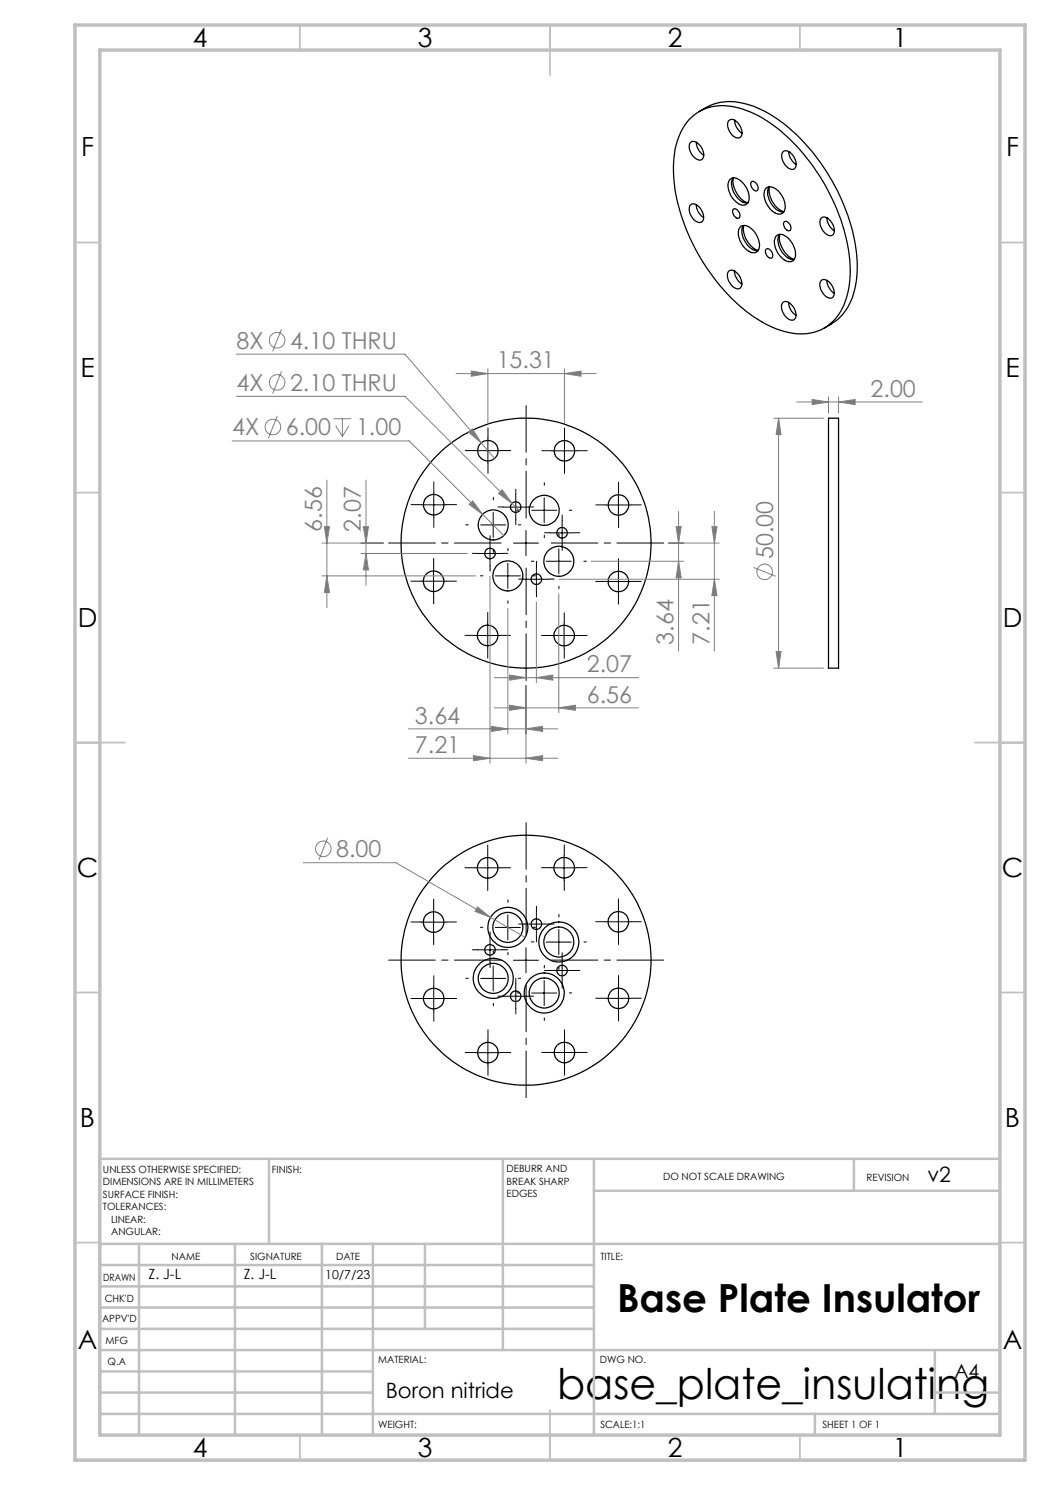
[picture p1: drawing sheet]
<svg xmlns="http://www.w3.org/2000/svg" width="210mm" height="297mm" viewBox="0 0 210 297" stroke-linecap="round" stroke-linejoin="round" font-family="sans-serif">
<g fill="none" stroke="#000" stroke-width=".25">
<path d="M137.7 24a9.5 9.5 0 0 1 10-2.4 25.9 25.9 0 0 1 12.2 8.3 39.6 39.6 0 0 1 10.1 23.8 14.8 14.8 0 0 1-3 10.2 9.5 9.5 0 0 1-10 2.4 28.1 28.1 0 0 1-14.3-10.8 38.5 38.5 0 0 1-8-21.3 14.8 14.8 0 0 1 3-10.2zM138.1 28.5a1.13 1.13 0 0 1 1.6 .3 2.45 2.45 0 0 1 .8 3 1.52 1.52 0 0 1-2.1-.8 2.23 2.23 0 0 1-.3-2.5zM139.3 28.5a3.3 3.3 0 0 0 1.5 2.5M139.8 22.3a11.2 11.2 0 0 1 10.9-1.1 31.3 31.3 0 0 1 13.9 12.1 36.7 36.7 0 0 1 6.8 21.4 12.3 12.3 0 0 1-4.5 9.6l-2 1.3M145.8 24.1a1.42 1.42 0 0 1 2 .8 2.05 2.05 0 0 1 .2 2.6 1.92 1.92 0 0 1-2.2-1.4 1.82 1.82 0 0 1 0-2zM146 35.9a1.68 1.68 0 0 1 2.4 .5 3.8 3.8 0 0 1 1.1 4.2 1.62 1.62 0 0 1-2.3-.2 3.9 3.9 0 0 1-1.4-4.3zM146.6 35.6a3.4 3.4 0 0 0 .8 3.8 2.64 2.64 0 0 0 2.1 1.2M146.7 35.6a4.9 4.9 0 0 0 2.2 4.7l.7 .2M146.9 24.1a3.2 3.2 0 0 0 1.5 2.5M150.3 36.4a1.04 1.04 0 0 1 1.3 1.1 .55 .55 0 0 1-.3 .7 .55 .55 0 0 1-.7-.4 1.22 1.22 0 0 1-.3-1.4zM153.2 37.7a1.8 1.8 0 0 1 2.4 .4 3.8 3.8 0 0 1 1.1 4.3 1.57 1.57 0 0 1-2.3-.2 4.1 4.1 0 0 1-1.4-4.3zM153.8 37.4a4 4 0 0 0 2.4 5h.5"/>
<path d="M153.9 37.4a4.7 4.7 0 0 0 2.9 4.9M156.6 30.4a1.25 1.25 0 0 1 1.8 .5 2.37 2.37 0 0 1 .6 2.8 1.52 1.52 0 0 1-2.1-.8 2.23 2.23 0 0 1-.3-2.5zM157.8 30.3a3.2 3.2 0 0 0 1.4 2.6M138.1 41a1.42 1.42 0 0 1 2 .8 1.98 1.98 0 0 1 .2 2.6 2.15 2.15 0 0 1-2.3-1.8l-.2-.8zM139.2 41a3.3 3.3 0 0 0 1.5 2.5M145.7 54.3a1.13 1.13 0 0 1 1.7 .3 2.45 2.45 0 0 1 .7 3 1.48 1.48 0 0 1-2-.8 2.16 2.16 0 0 1-.4-2.5zM146.6 41.9a.86 .86 0 0 1 1.3 .7 .63 .63 0 0 1 .1 .7 .63 .63 0 0 1-.6 .3 1.37 1.37 0 0 1-.8-1.7zM146.9 54.2a3.3 3.3 0 0 0 1.5 2.6M148 45.4a1.71 1.71 0 0 1 2.5 .5 3.8 3.8 0 0 1 1.1 4.3 1.58 1.58 0 0 1-2.3-.3 4 4 0 0 1-1.4-4.3zM148.7 45.1a4 4 0 0 0 1.8 4.8l1.1 .3M148.8 45.1a4.7 4.7 0 0 0 2.8 5M153.2 49.8a1.15 1.15 0 0 1 1.3 1.5 .55 .55 0 0 1-.5 .4 .55 .55 0 0 1-.5-.4 1.27 1.27 0 0 1-.3-1.5z"/>
<path d="M155.3 47.2a1.68 1.68 0 0 1 2.4 .5 3.8 3.8 0 0 1 1.1 4.2 1.57 1.57 0 0 1-2.3-.2 4 4 0 0 1-1.4-4.3zM155.9 46.9a3.4 3.4 0 0 0 .8 3.8 2.64 2.64 0 0 0 2.1 1.2M156 46.9a4.6 4.6 0 0 0 1.9 4.5l1 .5M156.8 44.4a1.15 1.15 0 0 1 1.4 1.5 .55 .55 0 0 1-.6 .3 .55 .55 0 0 1-.5-.4 1.27 1.27 0 0 1-.3-1.4zM164.3 43.6a1.48 1.48 0 0 1 2 .8 1.98 1.98 0 0 1 .1 2.7 2.09 2.09 0 0 1-2.3-1.8l-.1-.9zM164.3 56.1a1.43 1.43 0 0 1 2 .8 2.1 2.1 0 0 1 .1 2.6 1.91 1.91 0 0 1-2.1-1.4 1.77 1.77 0 0 1 0-2zM165.4 43.6a3.2 3.2 0 0 0 1.5 2.5M165.4 56.1a3.2 3.2 0 0 0 1.5 2.5M156.6 60.5a1.52 1.52 0 0 1 2 .8 2.1 2.1 0 0 1 .2 2.7 1.96 1.96 0 0 1-2.2-1.5 1.84 1.84 0 0 1 0-2zM157.7 60.5a3.2 3.2 0 0 0 1.5 2.5M165.7 83.6h2v50h-2z"/>
<circle cx="97.6" cy="90.1" r="2.05"/>
<circle cx="112.9" cy="90.2" r="2.05"/>
<circle cx="86.7" cy="116.3" r="2.06"/>
<circle cx="86.7" cy="100.9" r="2.06"/>
<circle cx="98" cy="110.7" r="1.06"/>
<circle cx="98.7" cy="105" r="2.99"/>
<circle cx="101.6" cy="115.2" r="3"/>
<circle cx="103.1" cy="101.4" r="1.05"/>
<circle cx="105.2" cy="108.6" r="25"/>
<circle cx="107.3" cy="115.8" r="1.04"/>
<circle cx="108.9" cy="102.1" r="2.99"/>
<circle cx="111.8" cy="112.2" r="3"/>
<circle cx="112.4" cy="106.6" r="1.04"/>
<circle cx="123.7" cy="116.3" r="2.04"/>
<circle cx="123.7" cy="101" r="2.05"/>
<circle cx="97.5" cy="127.1" r="2.04"/>
<circle cx="112.8" cy="127.1" r="2.06"/>
<circle cx="97.5" cy="173.6" r="2.04"/>
<circle cx="112.8" cy="173.5" r="2.06"/>
<circle cx="86.7" cy="184.4" r="2.06"/>
<circle cx="86.7" cy="199.7" r="2.06"/>
<circle cx="98" cy="190" r="1.06"/>
<circle cx="98.6" cy="195.7" r="2.99"/>
<circle cx="98.7" cy="195.7" r="4"/>
<circle cx="101.6" cy="185.5" r="4"/>
<circle cx="101.6" cy="185.5" r="2.99"/>
<circle cx="103.1" cy="199.2" r="1.05"/>
<circle cx="105.2" cy="192" r="25"/>
<circle cx="107.3" cy="184.8" r="1.04"/>
<circle cx="108.8" cy="198.6" r="2.99"/>
<circle cx="108.8" cy="198.6" r="4"/>
<circle cx="111.8" cy="188.4" r="4"/>
<circle cx="111.8" cy="188.4" r="2.99"/>
<circle cx="112.4" cy="194.1" r="1.04"/>
<circle cx="123.7" cy="184.4" r="2.04"/>
<circle cx="123.7" cy="199.7" r="2.05"/>
<circle cx="97.6" cy="210.5" r="2.05"/>
<circle cx="112.9" cy="210.5" r="2.05"/>
</g>
<g fill="none" stroke="#808080" stroke-width=".2">
<path d="M47.3 70.8h33.7l17.9 20.9M47.3 79.3h33.7l21.4 21.4M56.3 65.8l-1.8 4.5M56.3 74.3l-1.8 4.4M91.2 74.7h28M94.3 74.2l3.3 .5-3.3 .5zM97.6 73.7v10.9M112.9 74.7l3.3-.5v1zM112.9 73.7v10.9M162.4 79.9l3.3 .5-3.3 .5zM165.7 79.4v3.2M167.7 79.4v3.2"/>
<path d="M46.4 88.2h35.4l14.7 14.7M55.5 83.2l-1.8 4.4M65.4 96v25.5M66.7 83.7h3.5M67.1 85.2l1.4 2.1M68.5 83.7v3.6M69.8 85.2l-1.3 2.1M73.2 96v21M93.7 86.4l.8-.6 1.7 2.8zM100.4 98l2 2.7-2.7-2zM154.7 83.6h10M155.7 83.6v50"/>
<path d="M155.7 83.6l.5 3.3h-1zM159.3 80.4h25.2M167.7 80.4l3.3-.5v1zM64.4 108.6h12.3M64.4 115.2h30.7M64.9 105.3h1l-.5 3.3zM65.4 115.2l.5 3.3h-1zM72.2 110.7h21.3M72.7 105.3h1l-.5 3.3zM73.2 110.7l.5 3.3h-1zM93.8 100.9l.7-.7 2 2.7zM96.5 102.9l4.3 4.2"/>
<path d="M98 115.2v37.4M102.4 100.7l1.5 1.5M111.8 118.8v23.8M111.8 115.8h32.1M118.3 112.3h18.4M133.7 108.6h10.2M135.2 105.3h1l-.5 3.3zM135.7 112.3l.5 3.3h-1zM135.7 102.3v27.9M142.4 105.3h1l-.5 3.3zM142.9 102.3v27.9M142.9 115.8l.5 3.3h-1z"/>
<path d="M150.7 113.5l4.5 1.7M98.8 135.5h28.9M101.6 121.7v25.1M101.9 135l3.3 .5-3.3 .5zM105.2 137.1v15.5M107.3 135.5l3.3-.5v1zM107.3 120.4v16.1M154.7 133.6h10M155.2 130.3h1l-.5 3.3zM81.7 145.8h29.8M81.7 151.7h29.8M94.7 151.1l3.3 .6-3.3 .4z"/>
<path d="M98.3 145.3l3.3 .5-3.3 .5zM98.8 141.6h28.9M101.9 141l3.3 .6-3.3 .5zM105.2 145.8l3.3-.5v1zM105.2 151.7l3.3-.6v1zM111.8 141.6l3.3-.6v1.1zM60.7 172.5h18.5l18.9 11M65.5 167.5l-1.7 4.5M95.5 181.4l2.6 2.1-3.1-1.2zM98.1 183.5l6.9 4"/>
<circle cx="55.4" cy="76.5" r="1.56"/>
<circle cx="55.4" cy="68.1" r="1.56"/>
<circle cx="54.6" cy="85.4" r="1.55"/>
<circle cx="152.9" cy="114.4" r="1.56"/>
<circle cx="64.7" cy="169.8" r="1.56"/>
</g>
<path d="M100.2 108.6h-22.5M105.2 103.6v-22.5M105.2 113.6v22.5M110.2 108.6h22.5M100.2 192h-22.5M105.2 187v-22.5M105.2 197v22.5M110.2 192h22.5" fill="none" stroke="#000" stroke-width=".2" stroke-dasharray="15.2 1.3 1.3 1.3" stroke-dashoffset="5.9"/>
<g fill="none" stroke="#000" stroke-width=".2" stroke-dasharray="15.2 1.3 1.3 1.3">
<path d="M86.8 98.4v-2M95.1 90.1h-2.1M97.6 87.6v-2M97.6 92.6v2.1M98.7 100v-.5M100.1 90.1h2M103.2 98.9v-1.1M108.9 97v-.5M110.4 90.1h-2M112.9 87.6v-2M112.9 92.6v2.1M115.4 90.1h2.1"/>
<path d="M123.7 98.5v-2.1M84.2 116.2h-2M84.3 100.9h-2.1M86.7 113.7v-2M86.7 118.7v2.1M86.8 103.4v2.1M89.2 116.2h2.1M89.3 100.9h2M93.7 105h-.5M95.5 110.7h-1M96.6 115.2h-.5M98 108.2v-1.1"/>
<path d="M98 113.2v1M98.7 110v.5M100.5 110.7h1.1M100.7 101.4h-1.1M101.6 110.2v-.5M103.2 103.9v1M103.7 105h.5M103.9 102h-.5M104.8 115.8h-1.1M105.7 101.4h1M106.6 115.2h.5M106.8 112.2h-.5"/>
<path d="M107.3 113.3v-1M107.3 118.3v1.1M108.9 107v.5M109.8 115.8h1M109.9 106.5h-1M111.8 107.2v-.5M111.8 117.2v.5M112.4 104v-1M112.4 109v1.1M113.9 102h.5M114.9 106.5h1.1M116.8 112.2h.5"/>
<path d="M121.2 116.3h-2.1M121.2 101h-2M123.7 113.8v-2.1M123.7 118.8v2M123.7 103.5v2M126.2 116.3h2M126.2 101h2.1M95 127.1h-2M97.5 124.6v-2.1M97.5 129.6v2M100 127.1h2.1M101.6 120.2v.5"/>
<path d="M110.4 127.1h-2.1M112.9 124.6v-2.1M112.9 129.6v2M115.4 127.1h2M95 173.6h-2M97.5 171.1v-2.1M97.5 176.1v2M100 173.6h2.1M110.4 173.5h-2.1M112.9 171v-2M112.9 176v2.1M115.4 173.5h2"/>
<path d="M84.2 184.4h-2M84.3 199.7h-2.1M86.7 181.9v-2.1M86.7 186.9v2M86.8 197.2v-2M89.2 184.4h2.1M89.3 199.7h2M93.7 195.7h-.5M95.5 190h-1M96.6 185.5h-.5M98 187.5v-1.1M98 192.5v1"/>
<path d="M98.7 190.7v-.5M100.5 190h1.1M100.7 199.2h-1.1M101.6 180.5v-.5M101.6 190.5v.5M103.2 196.7v-1M103.7 195.7h.5M103.9 198.6h-.5M104.8 184.8h-1.1M105.7 199.2h1M106.6 185.5h.5M106.8 188.4h-.5"/>
<path d="M107.3 182.3v-1M107.3 187.3v1.1M108.9 193.6v-.5M109.8 184.8h1M109.9 194.1h-1M111.8 183.4v-.5M111.8 193.4v.5M112.4 191.6v-1.1M112.4 196.6v1M113.9 198.6h.5M114.9 194.1h1.1M116.8 188.4h.5"/>
<path d="M121.2 184.3h-2.1M121.2 199.6h-2M123.7 181.8v-2M123.7 186.8v2.1M123.7 197.1v-2M126.2 184.3h2M126.2 199.6h2.1M86.8 202.2v2.1M95.1 210.5h-2.1M97.6 208v-2M97.6 213v2.1M98.7 200.7v.5"/>
<path d="M100.1 210.5h2M103.2 201.7v1.1M108.9 203.6v.5M110.4 210.5h-2M112.9 208v-2.1M112.9 213v2M115.4 210.5h2.1M123.7 202.1v2.1"/>
</g>
<g fill="none" stroke="#000" stroke-width=".2">
<path d="M86.7 98.5v4.9M95.1 90.1h5M97.6 87.6v5M103.2 98.9v5M108.8 99.6v5M110.4 90.2h5M112.9 87.7v5M123.7 98.5v5M84.2 116.2h5M84.2 101h5.1M86.7 113.8v4.9M95.5 110.7h5"/>
<path d="M96.1 105h5M98 108.2v5M98.6 102.5v5M99.1 115.2h5M100.6 101.4h5.1M101.6 112.7v5M102.7 108.6h5M104.8 115.8h5M105.2 106.1v5M106.3 102.1h5M107.3 113.3v5.1M109.3 112.3h5"/>
<path d="M109.9 106.6h5M111.8 109.7v5.1M112.4 104.1v5M121.2 101h5M121.2 116.3h5M123.7 113.8v5M95 127.1h5M97.5 124.6v5M110.3 127.1h5M112.8 124.6v5M95 173.6h5M97.5 171.1v5"/>
<path d="M110.3 173.6h5M112.8 171.1v5M84.2 184.4h5M84.2 199.7h5.1M86.7 181.9v5M86.7 197.2v5M95.5 190h5M96.1 195.7h5M98 187.5v5M98.6 193.2v5M99.1 185.5h5M100.6 199.2h5.1"/>
<path d="M101.6 183v5M102.7 192h5M103.2 196.7v5.1M104.8 184.8h5M105.2 189.5v5.1M106.3 198.6h5M107.3 182.3v5M108.8 196.1v5M109.3 188.4h5M109.9 194.1h5M111.8 185.9v5M112.4 191.6v5"/>
<path d="M121.2 199.7h5M121.2 184.4h5M123.7 181.9v5M123.7 197.2v5M95.1 210.5h5M97.6 208v5M110.4 210.5h5M112.9 208v5"/>
</g>
<g fill="none" stroke="#c0c0c0" stroke-width=".35">
<path d="M60 5v5M110 5v10M160 5v5M15 48.5h5M200 48.5h5M15 98.5h5M200 98.5h5M15 148.5h10M195 148.5h10M15 198.5h5M200 198.5h5M15 248.5h5"/>
<path d="M200 248.5h5M60 287v5M110 282v10M160 287v5"/>
</g>
<g fill="none" stroke="#c0c0c0" stroke-width=".5">
<path d="M53.8 231.8v17M100.6 231.8v38.2M118.8 231.8v55.2M118.8 238.2h81.2M170.8 231.8v6.4M200 231.8h-180v55.2M20 248.8h180M20 257.3h98.8M20 253h98.8M27.8 248.8v38.2M47 248.8v38.2M64.4 248.8v38.2"/>
<path d="M74.6 248.8v38.2M85 248.8v17M20 265.8h98.8M20 261.5h98.8M20 278.5h54.6M20 274.3h54.6M20 270h180M187 278.5h13M187 270v12.8M20 282.8h180M163 282.8v4.2"/>
</g>
<path d="M15 5h190v287h-190zM20 10h180v277h-180z" fill="none" stroke="#c0c0c0" stroke-width=".7"/>
<g fill="#808080">
<path d="M107.3 135.5l3.3-.5v1zM101.9 135l3.3 .5-3.3 .5zM111.8 141.6l3.3-.6v1.1zM101.9 141l3.3 .6-3.3 .5zM167.7 80.4l3.3-.5v1zM162.4 79.9l3.3 .5-3.3 .5z"/>
<path d="M93.7 86.4l2.5 2.2-1.7-2.8zM94.3 74.2l3.3 .5-3.3 .5zM112.9 74.7l3.3-.5v1zM94.5 100.2l-.7 .7 2.7 2zM100.4 98l-.7 .7 2.7 2zM98.3 145.3l3.3 .5-3.3 .5zM105.2 145.8l3.3-.5v1zM94.7 151.1l3.3 .6-3.3 .4zM105.2 151.7l3.3-.6v1zM95.5 181.4l-.5 .9 3.1 1.2z"/>
<path d="M73.2 110.7l.5 3.3h-1zM72.7 105.3h1l-.5 3.3zM65.4 115.2l.5 3.3h-1zM64.9 105.3h1l-.5 3.3zM142.9 115.8l.5 3.3h-1zM142.4 105.3h1l-.5 3.3zM135.7 112.3l.5 3.3h-1zM135.2 105.3h1l-.5 3.3zM155.2 130.3h1l-.5 3.3zM155.7 83.6l.5 3.3h-1z"/>
</g>
<text font-size="8.5" x="111.4" y="279.7">base_plate_insulating</text>
<text font-size="7.8" x="123.4" y="262.3">Base Plate Insulator</text>
<g font-size="5.3">
<text x="38.5" y="9.5">4</text>
<text x="83.5" y="9.5">3</text>
<text x="133.6" y="9.5">2</text>
<text x="178.6" y="9.5">1</text>
<text x="16.2" y="31.2">F</text>
<text x="201.2" y="31.2">F</text>
<text x="16.1" y="75.5">E</text>
<text x="201.1" y="75.5">E</text>
<text x="15.5" y="125.5">D</text>
<text x="200.5" y="125.5">D</text>
<text x="15.4" y="175.5">C</text>
<text x="200.4" y="175.5">C</text>
<text x="16" y="225.5">B</text>
<text x="201" y="225.5">B</text>
<text x="15.5" y="269.7">A</text>
<text x="200.5" y="269.7">A</text>
<text x="38.5" y="291.5">4</text>
<text x="83.5" y="291.5">3</text>
<text x="133.6" y="291.5">2</text>
<text x="178.6" y="291.5">1</text>
</g>
<g font-size="4.7" fill="#808080">
<text x="47.3" y="69.7">8X</text>
<text x="58" y="69.7">4.10 THRU</text>
<text x="99.3" y="73.7">15.31</text>
<text x="47.3" y="78.2">4X</text>
<text x="58" y="78.2">2.10 THRU</text>
<text x="174.1" y="79.4">2.00</text>
<text x="46.5" y="87.1">4X</text>
<text x="57.2" y="87.1">6.00</text>
<text x="71.2" y="87.1">1.00</text>
<text x="64.4" y="106.4" transform="rotate(-90 64.4 106.4)">6.56</text>
<text x="72.2" y="106.4" transform="rotate(-90 72.2 106.4)">2.07</text>
<text x="154.7" y="111.8" transform="rotate(-90 154.7 111.8)">50.00</text>
<text x="134.7" y="128.9" transform="rotate(-90 134.7 128.9)">3.64</text>
<text x="141.9" y="128.9" transform="rotate(-90 141.9 128.9)">7.21</text>
<text x="117.4" y="134.5">2.07</text>
<text x="117.4" y="140.5">6.56</text>
<text x="83" y="144.7">3.64</text>
<text x="83" y="150.6">7.21</text>
<text x="67.3" y="171.5">8.00</text>
</g>
<g font-size="4.2">
<text x="185.5" y="236.3">v2</text>
<text x="77.1" y="279.5">Boron nitride</text>
</g>
<text font-size="3.9" x="190.9" y="275.5">A4</text>
<g font-size="2.8">
<text x="29.7" y="255.9">Z. J-L</text>
<text x="48.8" y="255.9">Z. J-L</text>
</g>
<text font-size="2.5" x="65" y="255.9">10/7/23</text>
<g font-size="2">
<text x="20.6" y="234.6">UNLESS OTHERWISE SPECIFIED:</text>
<text x="20.6" y="237.1">DIMENSIONS ARE IN MILLIMETERS</text>
<text x="20.6" y="239.6">SURFACE FINISH:</text>
<text x="54.4" y="234.6">FINISH:</text>
<text x="101.3" y="234.5">DEBURR AND</text>
<text x="101.3" y="237">BREAK SHARP</text>
<text x="101.3" y="239.5">EDGES</text>
<text x="132.6" y="236">DO NOT SCALE DRAWING</text>
<text x="173.3" y="236.2">REVISION</text>
<text x="20.6" y="242.1">TOLERANCES:</text>
<text x="22.2" y="244.6">LINEAR:</text>
<text x="22.2" y="247.1">ANGULAR:</text>
<text x="34.3" y="252">NAME</text>
<text x="50" y="251.9">SIGNATURE</text>
<text x="67.2" y="251.9">DATE</text>
<text x="120.1" y="251.9">TITLE:</text>
<text x="20.6" y="256.1">DRAWN</text>
<text x="20.9" y="260.3">CHK'D</text>
<text x="20.4" y="264.4">APPV'D</text>
<text x="21.1" y="268.8">MFG</text>
<text x="21.5" y="273">Q.A</text>
<text x="75.6" y="272.5">MATERIAL:</text>
<text x="120" y="272.5">DWG NO.</text>
<text x="75.6" y="285.5">WEIGHT:</text>
<text x="120.1" y="285.6">SCALE:1:1</text>
<text x="164.5" y="285.6">SHEET 1 OF 1</text>
</g>
</svg>
